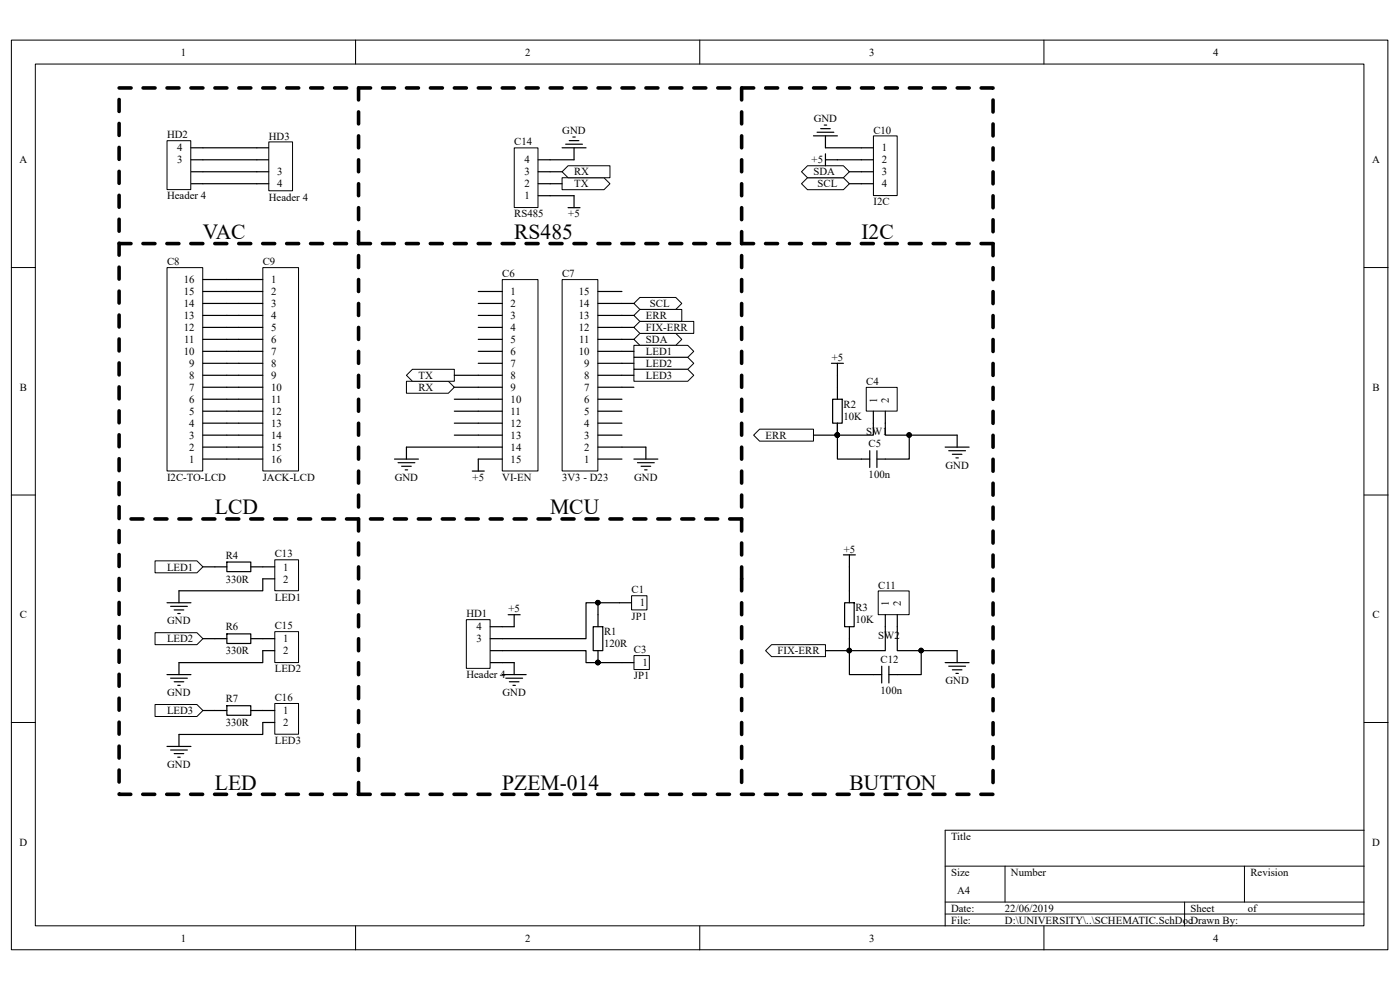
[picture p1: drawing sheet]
<svg xmlns="http://www.w3.org/2000/svg" width="297mm" height="210mm" viewBox="0 0 297 210" stroke-linecap="round" stroke-linejoin="round" font-family="sans-serif">
<path d="M2.4 8.5h292v193h-292z" fill="none" stroke="#000" stroke-width=".21"/>
<path d="M7.5 13.6h281.8v182.8h-281.8z" fill="#fff"/>
<g fill="none" stroke="#000" stroke-width=".21">
<path d="M7.5 13.6h281.8v182.8h-281.8zM75.4 8.5v5.1M148.4 8.5v5.1M221.5 8.5v5.1M2.4 56.8h5.1M289.4 56.8h5.1M2.4 105h5.1M289.4 105h5.1M2.4 153.3h5.1M289.4 153.3h5.1M289.4 176.1h-88.9v20.3M75.4 196.4v5.1"/>
<path d="M148.4 196.4v5.1M200.5 183.7h88.9M200.5 191.3h88.9M200.5 193.9h88.9M213.2 183.7v7.6M221.5 196.4v5.1M251.3 191.3v5.1M264 183.7v7.6"/>
</g>
<path d="M106.6 59.4h7.5v40.5h-7.5z" fill="#fff"/>
<path d="M106.6 59.3h7.5v40.6h-7.5z" fill="none" stroke="#000" stroke-width=".21"/>
<g fill="none" stroke="#000" stroke-width=".25">
<path d="M101.5 61.8h5M101.5 64.4h5M101.5 66.9h5M101.5 69.4h5M101.5 72h5M101.5 74.5h5M101.5 77.1h5M101.5 79.6h5M101.5 82.1h5M101.5 84.7h5M101.5 87.2h5M101.5 89.8h5"/>
<path d="M101.5 92.3h5M101.5 94.8h5M101.5 97.4h5"/>
</g>
<path d="M119.3 59.4h7.5v40.5h-7.5z" fill="#fff"/>
<path d="M119.3 59.3h7.5v40.6h-7.5z" fill="none" stroke="#000" stroke-width=".21"/>
<g fill="none" stroke="#000" stroke-width=".25">
<path d="M126.9 79.6h5M126.9 77.1h5M126.9 74.5h5M126.9 72h5M126.9 69.4h5M126.9 66.9h5M126.9 64.4h5M126.9 61.8h5M126.9 97.4h5M126.9 94.8h5M126.9 92.3h5M126.9 89.8h5"/>
<path d="M126.9 87.2h5M126.9 84.7h5M126.9 82.1h5"/>
</g>
<path d="M185.3 28.9h5v12.6h-5z" fill="#fff"/>
<path d="M185.3 28.8h5v12.7h-5z" fill="none" stroke="#000" stroke-width=".21"/>
<path d="M182.7 31.4h2.6M182.7 33.9h2.6M182.7 36.4h2.6M182.7 39h2.6" fill="none" stroke="#000" stroke-width=".25"/>
<path d="M109.1 31.4h5v12.6h-5z" fill="#fff"/>
<path d="M109.1 31.4h5v12.6h-5z" fill="none" stroke="#000" stroke-width=".21"/>
<path d="M114.2 39h2.5M114.2 36.4h2.5M114.2 33.9h2.5M114.2 41.5h2.5" fill="none" stroke="#000" stroke-width=".25"/>
<g fill="#fff" stroke="#000" stroke-width=".21">
<path d="M134.5 64.4l1.2-1.3h7.7l1.2 1.3-1.2 1.2h-7.7z" fill-rule="evenodd"/>
<path d="M134.5 72l1.2-1.3h7.7l1.2 1.3-1.2 1.3h-7.7z" fill-rule="evenodd"/>
<path d="M170 39l1.3-1.3h7.6l1.3 1.3-1.3 1.2h-7.6z" fill-rule="evenodd"/>
<path d="M170 36.4l1.3-1.2h7.6l1.3 1.2-1.3 1.3h-7.6z" fill-rule="evenodd"/>
<path d="M119.2 37.7h8.9l1.3 1.3-1.3 1.2h-8.9z" fill-rule="evenodd"/>
<path d="M119.2 36.4l1.3-1.2h8.9v2.5h-8.9z" fill-rule="evenodd"/>
<path d="M134.5 73.3h11.4l1.3 1.2-1.3 1.3h-11.4z" fill-rule="evenodd"/>
<path d="M32.9 119h8.9l1.2 1.2-1.2 1.3h-8.9z" fill-rule="evenodd"/>
<path d="M162.4 138l1.3-1.3h11.4v2.6h-11.4z" fill-rule="evenodd"/>
<path d="M159.9 92.3l1.2-1.3h11.5v2.6h-11.5z" fill-rule="evenodd"/>
</g>
<path d="M25.3 18.7h185.4v149.8h-185.4v-149.8M76.1 18.7v149.8M157.3 18.7v104.1M210.7 51.7h-185.4M157.3 110.1h-132M157.3 122.8v45.7" fill="none" stroke="#000" stroke-width=".76" stroke-dasharray="2.5 2.5"/>
<path d="M134.5 139.1h3.3v2.9h-3.3z" fill="#fff"/>
<path d="M134.5 139.1h3.3v2.9h-3.3z" fill="none" stroke="#000" stroke-width=".21"/>
<path d="M131.9 140.6h2.6" fill="none" stroke="#000" stroke-width=".25"/>
<path d="M134 126.4h3.2v3h-3.2z" fill="#fff"/>
<path d="M134 126.4h3.2v3h-3.2z" fill="none" stroke="#000" stroke-width=".21"/>
<path d="M104 138h2.5M131.4 127.9h2.6M104 140.6h2.5" fill="none" stroke="#000" stroke-width=".25"/>
<path d="M99 131.5h5v10.3h-5z" fill="#fff"/>
<path d="M98.9 131.4h5.1v10.4h-5.1z" fill="none" stroke="#000" stroke-width=".21"/>
<g fill="none" stroke="#000" stroke-width=".25">
<path d="M176.6 84.7h2.1v5.1h-2.1zM177.7 82.1v2.6M177.7 89.8v2.5M182.7 97.4h1.8M184.5 95.6v3.6M186 97.4h1.8M186 95.6v3.6M48.1 119.2h5.1v2.1h-5.1zM45.6 120.2h2.5M53.2 120.2h2.5M104 135.5h2.5M104 132.9h2.5"/>
<path d="M125.8 132.9h2.1v5.1h-2.1zM126.9 130.4v2.5M126.9 138v2.6M179.2 127.9h2v5h-2zM180.2 125.3v2.6M180.2 132.9v2.6M185.3 143.1h1.7M187 141.3v3.6M188.6 143.1h1.8M188.6 141.3v3.6"/>
</g>
<g fill="#000" stroke="#000" stroke-width=".21">
<circle cx="177.6" cy="92.3" r=".48"/>
<circle cx="126.8" cy="140.5" r=".48"/>
</g>
<g fill="#fff" stroke="#000" stroke-width=".21">
<path d="M134.5 66.9l1.2-1.3h8.9v2.6h-8.9z" fill-rule="evenodd"/>
<path d="M134.5 69.4l1.2-1.2h11.5v2.5h-11.5z" fill-rule="evenodd"/>
</g>
<path d="M55.8 56.8h7.5v43.1h-7.5z" fill="#fff"/>
<path d="M55.8 56.8h7.5v43.1h-7.5z" fill="none" stroke="#000" stroke-width=".21"/>
<g fill="none" stroke="#000" stroke-width=".25">
<path d="M50.7 59.3h5M50.7 61.8h5M50.7 64.4h5M50.7 66.9h5M50.7 69.4h5M50.7 72h5M50.7 74.5h5M50.7 77.1h5M50.7 79.6h5M50.7 82.1h5M50.7 84.7h5M50.7 87.2h5"/>
<path d="M50.7 89.8h5M50.7 92.3h5M50.7 94.8h5M50.7 97.4h5"/>
</g>
<path d="M35.5 56.8h7.5v43.1h-7.5z" fill="#fff"/>
<path d="M35.4 56.8h7.6v43.1h-7.6z" fill="none" stroke="#000" stroke-width=".21"/>
<g fill="none" stroke="#000" stroke-width=".25">
<path d="M119.2 31.4h5.1M120 30.6h3.6M120.8 29.8h2M121.5 29.1h.5M121.8 31.4v2.5M172.6 28.8h5.1M173.3 28.1h3.6M174.1 27.3h2M174.9 26.5h.5M175.1 28.8v2.6M175.1 32.6v2.6M175.1 33.9h2.6"/>
<path d="M43 59.3h5.1M120.5 44.1h2.5M121.8 41.5v2.6M43 79.6h5.1M43 77.1h5.1M43 74.5h5.1M43 72h5.1M43 69.4h5.1M43 66.9h5.1M43 64.4h5.1M43 61.8h5.1M176.4 77.1h2.5"/>
<path d="M177.7 77.1v2.5M43 97.4h5.1M43 94.8h5.1M43 92.3h5.1M43 89.8h5.1M43 87.2h5.1M43 84.7h5.1M43 82.1h5.1M83.7 97.4h5.1M84.4 98.1h3.6M85.2 98.9h2M86 99.7h.5"/>
<path d="M86.2 94.8v2.6M100.2 99.9h2.5M101.5 97.4v2.5M134.5 97.4h5.1M135.2 98.1h3.6M136 98.9h2M136.8 99.7h.5M137 94.8v2.6M200.5 94.8h5.1M201.3 95.6h3.5M202 96.4h2.1M202.8 97.1h.5"/>
<path d="M203 92.3v2.5M178.9 117.7h2.6M180.2 117.7v2.5M35.4 127.9h5.1M36.2 128.6h3.5M37 129.4h2M37.7 130.1h.5M38 125.3v2.6M107.8 130.4h2.5M109.1 130.4v2.5M203 138v2.6M106.5 143.1h5.1"/>
<path d="M107.3 143.9h3.6M108.1 144.6h2M108.8 145.4h.5M109.1 140.6v2.5M200.5 140.6h5.1M201.3 141.3h3.5M202 142.1h2.1M202.8 142.8h.5"/>
</g>
<path d="M58.3 118.8h5v6.5h-5z" fill="#fff"/>
<path d="M58.3 118.7h5v6.6h-5z" fill="none" stroke="#000" stroke-width=".21"/>
<path d="M55.7 120.2h2.6M55.7 122.8h2.6" fill="none" stroke="#000" stroke-width=".25"/>
<g fill="#fff" stroke="#000" stroke-width=".21">
<path d="M134.5 75.8h11.4l1.3 1.3-1.3 1.2h-11.4z" fill-rule="evenodd"/>
<path d="M134.5 78.3h11.4l1.3 1.3-1.3 1.3h-11.4z" fill-rule="evenodd"/>
<path d="M32.9 134.2h8.9l1.2 1.3-1.2 1.2h-8.9z" fill-rule="evenodd"/>
</g>
<path d="M45.6 135.5h2.5M48.1 134.5h5.1v2h-5.1zM53.2 135.5h2.5M35.4 143.1h5.1M36.2 143.9h3.5M37 144.6h2M37.7 145.4h.5M38 140.6v2.5" fill="none" stroke="#000" stroke-width=".25"/>
<path d="M58.3 134h5v6.5h-5z" fill="#fff"/>
<path d="M58.3 134h5v6.5h-5z" fill="none" stroke="#000" stroke-width=".21"/>
<path d="M55.7 135.5h2.6M55.7 138h2.6" fill="none" stroke="#000" stroke-width=".25"/>
<path d="M32.9 149.4h8.9l1.2 1.3-1.2 1.3h-8.9z" fill-rule="evenodd" fill="#fff" stroke="#000" stroke-width=".21"/>
<path d="M35.4 158.3h5.1M36.2 159.1h3.5M37 159.9h2M38 155.8v2.5M45.6 150.7h2.5M48.1 149.7h5.1v2h-5.1zM53.2 150.7h2.5M37.7 160.6h.5" fill="none" stroke="#000" stroke-width=".25"/>
<path d="M58.3 149.3h5v6.4h-5z" fill="#fff"/>
<path d="M58.3 149.2h5v6.5h-5z" fill="none" stroke="#000" stroke-width=".21"/>
<path d="M55.7 150.7h2.6M55.7 153.3h2.6" fill="none" stroke="#000" stroke-width=".25"/>
<path d="M186.4 125.4h6.5v5h-6.5z" fill="#fff"/>
<path d="M186.3 125.3h6.6v5.1h-6.6z" fill="none" stroke="#000" stroke-width=".21"/>
<path d="M187.8 130.4v2.5M190.4 130.4v2.5" fill="none" stroke="#000" stroke-width=".25"/>
<path d="M183.8 82.2h6.5v5h-6.5z" fill="#fff"/>
<path d="M183.8 82.2h6.5v5h-6.5z" fill="none" stroke="#000" stroke-width=".21"/>
<path d="M185.3 87.2v2.6M187.8 87.2v2.6" fill="none" stroke="#000" stroke-width=".25"/>
<g fill="#fff" stroke="#000" stroke-width=".21">
<path d="M86.2 80.9h8.9l1.3 1.2-1.3 1.3h-8.9z" fill-rule="evenodd"/>
<path d="M86.2 79.6l1.3-1.3h8.9v2.6h-8.9z" fill-rule="evenodd"/>
</g>
<path d="M40.5 39h2.5M40.5 36.4h2.5" fill="none" stroke="#000" stroke-width=".25"/>
<path d="M35.5 29.9h5v10.3h-5z" fill="#fff"/>
<path d="M35.4 29.8h5.1v10.4h-5.1z" fill="none" stroke="#000" stroke-width=".21"/>
<path d="M40.5 33.9h2.5M40.5 31.4h2.5M54.5 33.9h2.5M54.5 31.4h2.5" fill="none" stroke="#000" stroke-width=".25"/>
<path d="M57.1 30.1h5v10.4h-5z" fill="#fff"/>
<path d="M57 30.1h5.1v10.4h-5.1z" fill="none" stroke="#000" stroke-width=".21"/>
<g fill="none" stroke="#000" stroke-width=".25">
<path d="M43 36.4h14M43 39h14M43 33.9h11.5M43 31.4h11.5M116.7 36.4h2.5M116.7 39h2.5M116.7 33.9h5.1M175.1 31.4h7.6M177.7 33.9h5M180.2 36.4h2.5M180.2 39h2.5M48.1 59.3h2.6"/>
<path d="M116.7 41.5h5.1M48.1 79.6h2.6M48.1 77.1h2.6M48.1 74.5h2.6M48.1 72h2.6M48.1 69.4h2.6M48.1 66.9h2.6M48.1 64.4h2.6M48.1 61.8h2.6M96.4 79.6h5.1M131.9 79.6h2.6M131.9 77.1h2.6"/>
<path d="M131.9 74.5h2.6M131.9 72h2.6M131.9 69.4h2.6M131.9 66.9h2.6M131.9 64.4h2.6M177.7 79.6v2.5M48.1 97.4h2.6M48.1 94.8h2.6M48.1 92.3h2.6M48.1 89.8h2.6M48.1 87.2h2.6M48.1 84.7h2.6"/>
<path d="M48.1 82.1h2.6M86.2 94.8h15.3M96.4 92.3h5.1M96.4 89.8h5.1M96.4 87.2h5.1M96.4 84.7h5.1M96.4 82.1h5.1M131.9 94.8h5.1M131.9 82.1h2.6M177.7 89.8v2.5h-5.1M185.3 89.8v2.5h-7.6v5.1h5M187.8 89.8v2.5h5.1v5.1h-5.1"/>
<path d="M192.9 92.3h10.1M43 120.2h2.6M43 135.5h2.6M55.7 122.8v2.5h-17.7M55.7 138v2.6h-17.7M106.5 138h17.8v2.6h7.6M106.5 132.9h2.6M126.9 127.9v2.5M131.4 127.9h-7.1v7.6h-17.8M180.2 135.5v2.5h-5.1M180.2 120.2v5.1M187.8 132.9v5.1h-7.6v5.1h5.1"/>
<path d="M190.4 132.9v5.1h5v5.1h-5M195.4 138h7.6M43 150.7h2.6M55.7 153.3v2.5h-17.7M106.5 140.6h2.6"/>
</g>
<g fill="#000" stroke="#000" stroke-width=".21">
<circle cx="177.6" cy="92.3" r=".48"/>
<circle cx="192.9" cy="92.3" r=".48"/>
<circle cx="126.8" cy="127.8" r=".48"/>
<circle cx="180.2" cy="138" r=".48"/>
<circle cx="195.4" cy="138" r=".48"/>
<circle cx="126.8" cy="140.5" r=".48"/>
</g>
<g font-size="4.6">
<text x="43" y="50.7">VAC</text>
<text x="109.1" y="50.7">RS485</text>
<text x="182.7" y="50.7">I2C</text>
<text x="45.6" y="109.1">LCD</text>
<text x="116.7" y="109.1">MCU</text>
<text x="45.6" y="167.5">LED</text>
<text x="106.6" y="167.5">PZEM-014</text>
<text x="180.2" y="167.5">BUTTON</text>
</g>
<g font-size="2.3">
<text x="38.4" y="11.8">1</text>
<text x="111.4" y="11.8">2</text>
<text x="184.4" y="11.8">3</text>
<text x="257.4" y="11.8">4</text>
<text x="35.4" y="29.3">HD2</text>
<text x="57" y="29.6">HD3</text>
<text x="119.3" y="28.3">GND</text>
<text x="172.6" y="25.8">GND</text>
<text x="185.3" y="28.3">C10</text>
<text x="4.1" y="34.7">A</text>
<text x="37.6" y="34.7">3</text>
<text x="37.6" y="32.1">4</text>
<text x="109.1" y="30.9">C14</text>
<text x="111.3" y="34.7">4</text>
<text x="172.2" y="34.7">+5</text>
<text x="187.1" y="32.1">1</text>
<text x="187.1" y="34.7">2</text>
<text x="291.1" y="34.7">A</text>
<text x="58.8" y="37.2">3</text>
<text x="58.8" y="39.8">4</text>
<text x="111.3" y="39.8">2</text>
<text x="111.3" y="37.2">3</text>
<text x="121.8" y="39.8">TX</text>
<text x="121.8" y="37.2">RX</text>
<text x="172.6" y="37.2">SDA</text>
<text x="173.4" y="39.8">SCL</text>
<text x="187.1" y="37.2">3</text>
<text x="187.1" y="39.8">4</text>
<text x="35.4" y="42.3">Header 4</text>
<text x="57" y="42.5">Header 4</text>
<text x="109.1" y="46.1">RS485</text>
<text x="111.3" y="42.3">1</text>
<text x="120.6" y="46.1">+5</text>
<text x="185.3" y="43.6">I2C</text>
<text x="35.4" y="56.3">C8</text>
<text x="55.8" y="56.3">C9</text>
<text x="106.6" y="58.8">C6</text>
<text x="119.3" y="58.8">C7</text>
<text x="39" y="65.1">14</text>
<text x="39" y="62.6">15</text>
<text x="39" y="60.1">16</text>
<text x="57.5" y="60.1">1</text>
<text x="57.5" y="62.6">2</text>
<text x="57.5" y="65.1">3</text>
<text x="108.3" y="62.6">1</text>
<text x="108.3" y="65.1">2</text>
<text x="122.8" y="65.1">14</text>
<text x="122.8" y="62.6">15</text>
<text x="137.9" y="65.1">SCL</text>
<text x="39" y="70.2">12</text>
<text x="39" y="67.7">13</text>
<text x="57.5" y="67.7">4</text>
<text x="57.5" y="70.2">5</text>
<text x="108.3" y="67.7">3</text>
<text x="108.3" y="70.2">4</text>
<text x="122.8" y="70.2">12</text>
<text x="122.8" y="67.7">13</text>
<text x="137" y="67.7">ERR</text>
<text x="137" y="70.2">FIX-ERR</text>
<text x="39" y="75.3">10</text>
<text x="39.1" y="72.8">11</text>
<text x="40.1" y="77.9">9</text>
<text x="57.5" y="72.8">6</text>
<text x="57.5" y="75.3">7</text>
<text x="57.5" y="77.9">8</text>
<text x="108.3" y="72.8">5</text>
<text x="108.3" y="75.3">6</text>
<text x="108.3" y="77.9">7</text>
<text x="122.8" y="75.3">10</text>
<text x="122.9" y="72.8">11</text>
<text x="123.9" y="77.9">9</text>
<text x="137" y="72.8">SDA</text>
<text x="137" y="75.3">LED1</text>
<text x="137" y="77.9">LED2</text>
<text x="176.4" y="76.6">+5</text>
<text x="4.2" y="82.9">B</text>
<text x="40.1" y="82.9">7</text>
<text x="40.1" y="80.4">8</text>
<text x="57.5" y="80.4">9</text>
<text x="57.5" y="82.9">10</text>
<text x="88.8" y="82.9">RX</text>
<text x="88.8" y="80.4">TX</text>
<text x="108.3" y="80.4">8</text>
<text x="108.3" y="82.9">9</text>
<text x="123.9" y="82.9">7</text>
<text x="123.9" y="80.4">8</text>
<text x="137" y="80.4">LED3</text>
<text x="183.8" y="81.7">C4</text>
<text x="291.2" y="82.9">B</text>
<text x="40.1" y="88">5</text>
<text x="40.1" y="85.5">6</text>
<text x="57.5" y="85.5">11</text>
<text x="57.5" y="88">12</text>
<text x="108.3" y="85.5">10</text>
<text x="108.3" y="88">11</text>
<text x="123.9" y="88">5</text>
<text x="123.9" y="85.5">6</text>
<text x="178.9" y="86.5">R2</text>
<text x="178.9" y="89">10K</text>
<text x="186.1" y="85.4" transform="rotate(-90 186.1 85.4)">1</text>
<text x="188.6" y="85.4" transform="rotate(-90 188.6 85.4)">2</text>
<text x="40.1" y="95.6">2</text>
<text x="40.1" y="93.1">3</text>
<text x="40.1" y="90.6">4</text>
<text x="57.5" y="90.6">13</text>
<text x="57.5" y="93.1">14</text>
<text x="57.5" y="95.6">15</text>
<text x="108.3" y="90.6">12</text>
<text x="108.3" y="93.1">13</text>
<text x="108.3" y="95.6">14</text>
<text x="123.9" y="95.6">2</text>
<text x="123.9" y="93.1">3</text>
<text x="123.9" y="90.6">4</text>
<text x="162.4" y="93.1">ERR</text>
<text x="183.8" y="92.3">SW1</text>
<text x="184.3" y="94.9">C5</text>
<text x="35.4" y="102">I2C-TO-LCD</text>
<text x="40.1" y="98.2">1</text>
<text x="55.8" y="102">JACK-LCD</text>
<text x="57.5" y="98.2">16</text>
<text x="83.7" y="102">GND</text>
<text x="100.2" y="102">+5</text>
<text x="106.6" y="102">VI-EN</text>
<text x="108.3" y="98.2">15</text>
<text x="119.3" y="102">3V3 - D23</text>
<text x="123.9" y="98.2">1</text>
<text x="134.5" y="102">GND</text>
<text x="184.3" y="101.5">100n</text>
<text x="200.6" y="99.4">GND</text>
<text x="47.9" y="118.5">R4</text>
<text x="58.3" y="118.2">C13</text>
<text x="179" y="117.2">+5</text>
<text x="35.4" y="121">LED1</text>
<text x="47.9" y="123.6">330R</text>
<text x="60.1" y="121">1</text>
<text x="60.1" y="123.6">2</text>
<text x="134" y="125.9">C1</text>
<text x="186.3" y="124.8">C11</text>
<text x="4.2" y="131.2">C</text>
<text x="58.3" y="127.4">LED1</text>
<text x="98.9" y="130.9">HD1</text>
<text x="107.9" y="129.9">+5</text>
<text x="134" y="131.4">JP1</text>
<text x="135.8" y="128.7">1</text>
<text x="181.5" y="129.7">R3</text>
<text x="188.6" y="128.6" transform="rotate(-90 188.6 128.6)">1</text>
<text x="191.1" y="128.6" transform="rotate(-90 191.1 128.6)">2</text>
<text x="291.2" y="131.2">C</text>
<text x="35.4" y="136.3">LED2</text>
<text x="35.5" y="132.5">GND</text>
<text x="47.9" y="133.7">R6</text>
<text x="58.3" y="133.5">C15</text>
<text x="60.1" y="136.3">1</text>
<text x="101.1" y="136.3">3</text>
<text x="101.1" y="133.7">4</text>
<text x="128.1" y="134.7">R1</text>
<text x="128.1" y="137.3">120R</text>
<text x="181.5" y="132.2">10K</text>
<text x="186.3" y="135.5">SW2</text>
<text x="47.9" y="138.8">330R</text>
<text x="58.3" y="142.6">LED2</text>
<text x="60.1" y="138.8">2</text>
<text x="98.9" y="143.9">Header 4</text>
<text x="134.5" y="138.6">C3</text>
<text x="136.3" y="141.4">1</text>
<text x="165" y="138.8">FIX-ERR</text>
<text x="186.8" y="140.6">C12</text>
<text x="35.5" y="147.7">GND</text>
<text x="47.9" y="148.9">R7</text>
<text x="58.3" y="148.7">C16</text>
<text x="106.6" y="147.7">GND</text>
<text x="134.5" y="144.1">JP1</text>
<text x="186.8" y="147.2">100n</text>
<text x="200.6" y="145.1">GND</text>
<text x="35.4" y="151.5">LED3</text>
<text x="47.9" y="154">330R</text>
<text x="60.1" y="151.5">1</text>
<text x="60.1" y="154">2</text>
<text x="58.3" y="157.8">LED3</text>
<text x="35.5" y="162.9">GND</text>
<text x="4.1" y="179.4">D</text>
<text x="201.8" y="178.1">Title</text>
<text x="291.1" y="179.4">D</text>
<text x="201.8" y="185.8">Size</text>
<text x="214.5" y="185.8">Number</text>
<text x="265.3" y="185.8">Revision</text>
<text x="203" y="189.6">A4</text>
<text x="201.8" y="193.4">Date:</text>
<text x="201.8" y="195.9">File:</text>
<text x="213.2" y="193.4">22/06/2019</text>
<text x="213.2" y="195.9">D:\UNIVERSITY\..\SCHEMATIC.SchDocDrawn By:</text>
<text x="252.6" y="193.4">Sheet</text>
<text x="264.7" y="193.4">of</text>
<text x="38.4" y="199.7">1</text>
<text x="111.4" y="199.7">2</text>
<text x="184.4" y="199.7">3</text>
<text x="257.4" y="199.7">4</text>
</g>
</svg>
